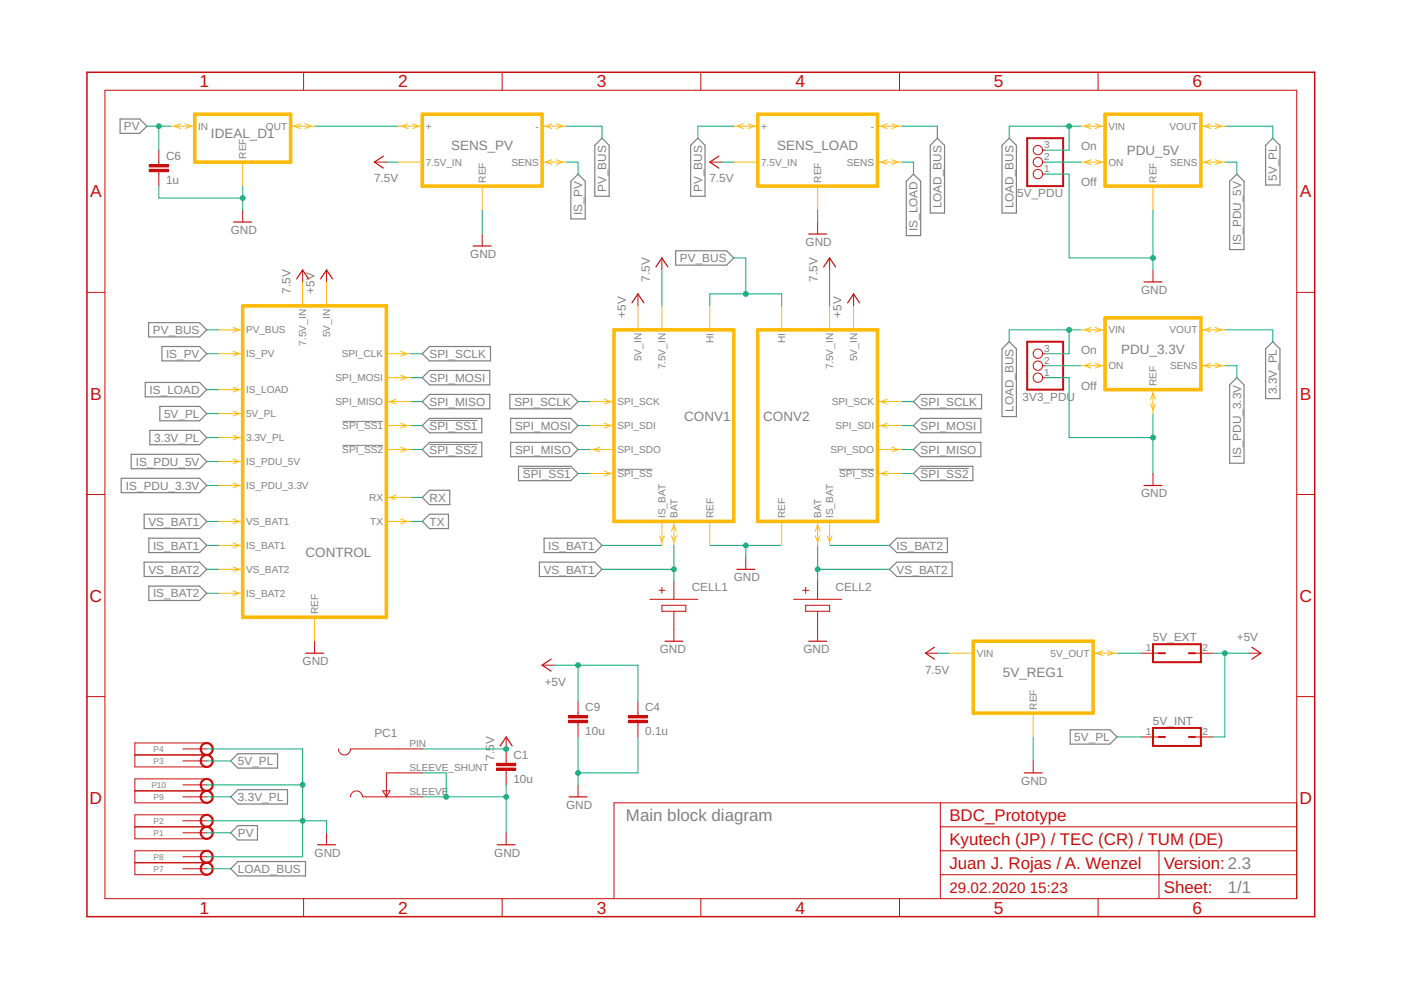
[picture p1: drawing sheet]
<svg xmlns="http://www.w3.org/2000/svg" width="297mm" height="210mm" viewBox="0 0 297 210" stroke-linecap="round" stroke-linejoin="round" font-family="sans-serif">
<path d="M72.6 89.3h8.6M72.6 94.4h8.6M91.1 89.2h10.1M91.1 94.2h10.1M110.8 99.3h10.2M130.9 99.5h7.4M177.9 99.5h7.4M195.2 99.3h10.2" fill="none" stroke="#808080" stroke-width=".21"/>
<g fill="none" stroke="#808080" stroke-width=".25">
<path d="M25.5 25.2h4.1l1.5 1.6-1.5 1.5h-4.1zM122.6 36.9l1.5 1.5v8h-3.1v-8zM127.6 29.3l1.6 1.5v10.8h-3.1v-10.8zM148 29.3l1.5 1.5v10.8h-3.1v-10.8zM192.2 38.4l1.5-1.5 1.5 1.5v11.6h-3zM198.7 29.3l1.6 1.5v14.4h-3.1v-14.4zM214 29.3l1.5 1.5v14.4h-3.1v-14.4zM262.2 36.9l1.6 1.5v14.5h-3.1v-14.5zM269.9 29.3l1.5 1.5v8.4h-3.1v-8.4zM143.3 53.2h10.8l1.5 1.5-1.5 1.5h-10.8zM31.5 68.4h10.8l1.5 1.5-1.5 1.5h-10.8zM34.3 73.5h8l1.5 1.5-1.5 1.5h-8z"/>
<path d="M89.5 75l1.6-1.5h12.9v3h-12.9zM214 72.5l1.5 1.5v14.3h-3.1v-14.3zM269.9 72.5l1.5 1.5v10.5h-3.1v-10.5zM27.8 96.3h14.5l1.5 1.6-1.5 1.5h-14.5zM30.8 81.1h11.5l1.5 1.5-1.5 1.5h-11.5zM31.8 91.2h10.5l1.5 1.6-1.5 1.5h-10.5zM33.9 86.2h8.4l1.5 1.5-1.5 1.5h-8.4zM89.5 80.1l1.6-1.6h12.7v3.1h-12.7zM89.5 85.2l1.6-1.6h12.7v3.1h-12.7zM89.5 90.2l1.6-1.5h11.1v3.1h-11.1zM91.1 93.8h11.1v3h-11.1l-1.6-1.5zM108.1 83.6h12.9l1.6 1.6-1.6 1.5h-12.9z"/>
<path d="M108.3 88.7h12.7l1.6 1.5-1.6 1.6h-12.7zM108.3 93.8h12.7l1.6 1.5-1.6 1.5h-12.7zM109.9 98.9h11.1l1.6 1.5-1.6 1.5h-11.1zM193.7 85.2l1.5-1.6h12.9v3.1h-12.9zM193.7 90.2l1.5-1.5h12.8v3.1h-12.8zM193.7 95.3l1.5-1.5h12.8v3h-12.8zM262.2 80.1l1.6 1.5v16.6h-3.1v-16.6zM25.7 101.4h16.6l1.5 1.5-1.5 1.6h-16.6zM30.6 119.2h11.7l1.5 1.5-1.5 1.5h-11.7zM30.6 109h11.7l1.5 1.6-1.5 1.5h-11.7zM31.6 114.1h10.7l1.5 1.5-1.5 1.6h-10.7zM89.5 110.6l1.6-1.6h4v3.1h-4z"/>
<path d="M89.5 105.5l1.6-1.6h4.3v3.1h-4.3zM114.4 119.2h11.7l1.5 1.5-1.5 1.5h-11.7zM115.4 114.1h10.7l1.5 1.5-1.5 1.6h-10.7zM188.6 115.6l1.5-1.5h10.8v3.1h-10.8zM193.7 100.4l1.5-1.5h11.1v3h-11.1zM31.6 124.3h10.7l1.5 1.5-1.5 1.5h-10.7zM188.6 120.7l1.5-1.5h11.8v3h-11.8zM226.9 154.7h8.4l1.5 1.6-1.5 1.5h-8.4zM48.9 176.6l1.5-1.6h4.2v3.1h-4.2zM48.9 161.3l1.5-1.5h8.4v3.1h-8.4zM48.9 169l1.5-1.6h10.6v3.1h-10.6zM48.9 184.2l1.5-1.5h14.4v3h-14.4z"/>
</g>
<path d="M100.3 52.2h3.8M171.5 49.6h3.8M156.2 120.7h3.8M67.3 179.1h3.8M105.4 179.1h3.8" fill="none" stroke="#c90d0c" stroke-width=".25"/>
<g fill="none" stroke="#c90d0c" stroke-width=".21">
<path d="M22.2 19.1h252.7v171.4h-252.7zM64.4 15.3v3.8M106.5 15.3v3.8M148.6 15.3v3.8M190.7 15.3v3.8M232.8 15.3v3.8M33.7 34.4v.5M33.7 36.4v.5M102.2 49.6v2.6M173.4 47.1v2.5M18.4 62h3.8M274.9 62h3.8"/>
<path d="M18.4 104.8h3.8M158.1 118.2v2.5M274.9 104.8h3.8M18.4 147.7h3.8M71.8 158.8a1.27 1.27 0 0 0 1.2 1.3 1.27 1.27 0 0 0 1.3-1.3h15.2M274.9 147.7h3.8M69.2 176.6v2.5M74.3 169a1.27 1.27 0 0 1 1.3-1.3 1.27 1.27 0 0 1 1.3 1.3h12.6M81.2 167.7h1.5l-.8 1.3zM89.5 163.9h-7.6v5.1M107.3 176.6v2.5M199.4 170.2v20.3"/>
<path d="M199.4 175.3h75.5M274.9 170.2h-144.7v20.3M64.4 190.5v3.9M106.5 190.5v3.9M148.6 190.5v3.9M190.7 190.5v3.9M199.4 185.5h75.5M199.4 180.4h75.5M232.8 190.5v3.9M245.7 180.4v10.1"/>
</g>
<path d="M18.4 15.3h260.3v179.1h-260.3z" fill="none" stroke="#c90d0c" stroke-width=".32"/>
<path d="M31.6 34.9h4.1v.5h-4.1z" fill="#c90d0c"/>
<path d="M31.6 34.9h4.1v.5h-4.1z" fill="none" stroke="#c90d0c" stroke-width=".21"/>
<path d="M31.6 35.9h4.1v.5h-4.1z" fill="#c90d0c"/>
<path d="M31.6 35.9h4.1v.5h-4.1zM33.7 31.8v2.6M33.7 36.9v2.6M79.4 34.4h2.5M150.5 34.4h2.5M196.2 138.5h2.5M264.8 138.5h2.5M107.3 156.3v2.5M38.8 176.6h5M43.8 175.3h-15.2v2.5h15.2M219.1 161.3v2.6" fill="none" stroke="#c90d0c" stroke-width=".21"/>
<path d="M81.3 33.1l-1.9 1.3 1.9 1.2M152.4 33.1l-1.9 1.3 1.9 1.2M198.1 137.2l-1.9 1.3 1.9 1.3M265.4 137.2l1.9 1.3-1.9 1.3M106 158.2l1.3-1.9 1.3 1.9M217.1 163.9h3.9" fill="none" stroke="#c90d0c" stroke-width=".25"/>
<path d="M42.8 175.6a1.4 1.4 0 0 1 2.2 .3 1.4 1.4 0 0 1-.8 2 1.4 1.4 0 0 1-1.8-1.3h.3a1.14 1.14 0 0 1 1.7-1 1.14 1.14 0 0 1 .1 2 1.14 1.14 0 0 1-1.8-.7v-.3h-.3z" fill-rule="evenodd" fill="#c90d0c"/>
<path d="M38.8 174h5M42.8 175.6a1.4 1.4 0 0 1 2.2 .3 1.4 1.4 0 0 1-.8 2 1.4 1.4 0 0 1-1.8-1.3h.3a1.14 1.14 0 0 1 1.7-1 1.14 1.14 0 0 1 .1 2 1.14 1.14 0 0 1-1.8-.7v-.3h-.3zM43.8 172.8h-15.2v2.5h15.2" fill="none" stroke="#c90d0c" stroke-width=".21"/>
<path d="M42.8 173.1a1.4 1.4 0 0 1 2.2 .2 1.4 1.4 0 0 1-.8 2.1 1.4 1.4 0 0 1-1.8-1.4h.3a1.14 1.14 0 0 1 1.7-.9 1.14 1.14 0 0 1 .1 1.9 1.14 1.14 0 0 1-1.8-.7v-.3h-.3z" fill-rule="evenodd" fill="#c90d0c"/>
<path d="M38.8 161.3h5M42.8 173.1a1.4 1.4 0 0 1 2.2 .2 1.4 1.4 0 0 1-.8 2.1 1.4 1.4 0 0 1-1.8-1.4h.3a1.14 1.14 0 0 1 1.7-.9 1.14 1.14 0 0 1 .1 1.9 1.14 1.14 0 0 1-1.8-.7v-.3h-.3zM43.8 160.1h-15.2v2.5h15.2" fill="none" stroke="#c90d0c" stroke-width=".21"/>
<path d="M42.8 160.4a1.4 1.4 0 0 1 2.2 .2 1.4 1.4 0 0 1-.8 2.1 1.4 1.4 0 0 1-1.8-1.4h.3a1.14 1.14 0 0 1 1.7-.9 1.14 1.14 0 0 1 .1 1.9 1.14 1.14 0 0 1-1.8-.7v-.3h-.3z" fill-rule="evenodd" fill="#c90d0c"/>
<path d="M38.8 158.8h5M43.8 157.5h-15.2v2.6h15.2M42.8 160.4a1.4 1.4 0 0 1 2.2 .2 1.4 1.4 0 0 1-.8 2.1 1.4 1.4 0 0 1-1.8-1.4h.3a1.14 1.14 0 0 1 1.7-.9 1.14 1.14 0 0 1 .1 1.9 1.14 1.14 0 0 1-1.8-.7v-.3h-.3z" fill="none" stroke="#c90d0c" stroke-width=".21"/>
<path d="M42.8 157.8a1.4 1.4 0 0 1 2.2 .3 1.4 1.4 0 0 1-.8 2 1.4 1.4 0 0 1-1.8-1.3h.3a1.14 1.14 0 0 1 1.7-.9 1.14 1.14 0 0 1 .1 1.9 1.14 1.14 0 0 1-1.8-.7v-.3h-.3z" fill-rule="evenodd" fill="#c90d0c"/>
<path d="M244.5 57.2v2.6M42.8 157.8a1.4 1.4 0 0 1 2.2 .3 1.4 1.4 0 0 1-.8 2 1.4 1.4 0 0 1-1.8-1.3h.3a1.14 1.14 0 0 1 1.7-.9 1.14 1.14 0 0 1 .1 1.9 1.14 1.14 0 0 1-1.8-.7v-.3h-.3zM38.8 184.2h5M43.8 182.9h-15.2v2.6h15.2" fill="none" stroke="#c90d0c" stroke-width=".21"/>
<path d="M242.5 59.8h3.9" fill="none" stroke="#c90d0c" stroke-width=".25"/>
<path d="M42.8 183.2a1.39 1.39 0 0 1 2.2 .3 1.39 1.39 0 0 1-.8 2 1.39 1.39 0 0 1-1.8-1.3h.3a1.14 1.14 0 0 1 1.7-.9 1.14 1.14 0 0 1 .1 1.9 1.14 1.14 0 0 1-1.8-.7v-.3h-.3z" fill-rule="evenodd" fill="#c90d0c"/>
<path d="M38.8 181.7h5M42.8 183.2a1.39 1.39 0 0 1 2.2 .3 1.39 1.39 0 0 1-.8 2 1.39 1.39 0 0 1-1.8-1.3h.3a1.14 1.14 0 0 1 1.7-.9 1.14 1.14 0 0 1 .1 1.9 1.14 1.14 0 0 1-1.8-.7v-.3h-.3zM43.8 180.4h-15.2v2.5h15.2" fill="none" stroke="#c90d0c" stroke-width=".21"/>
<path d="M42.8 180.7a1.39 1.39 0 0 1 2.2 .2 1.39 1.39 0 0 1-.8 2.1 1.39 1.39 0 0 1-1.8-1.3h.3a1.14 1.14 0 0 1 1.7-1 1.14 1.14 0 0 1 .1 1.9 1.14 1.14 0 0 1-1.8-.7v-.2h-.3z" fill-rule="evenodd" fill="#c90d0c"/>
<path d="M51.5 44.5v2.6M38.8 169h5M43.8 167.7h-15.2v2.5h15.2M42.8 180.7a1.39 1.39 0 0 1 2.2 .2 1.39 1.39 0 0 1-.8 2.1 1.39 1.39 0 0 1-1.8-1.3h.3a1.14 1.14 0 0 1 1.7-1 1.14 1.14 0 0 1 .1 1.9 1.14 1.14 0 0 1-1.8-.7v-.2h-.3z" fill="none" stroke="#c90d0c" stroke-width=".21"/>
<path d="M49.6 47.1h3.8" fill="none" stroke="#c90d0c" stroke-width=".25"/>
<path d="M42.8 168a1.4 1.4 0 0 1 2.2 .2 1.4 1.4 0 0 1-.8 2.1 1.4 1.4 0 0 1-1.8-1.3h.3a1.14 1.14 0 0 1 1.7-1 1.14 1.14 0 0 1 .1 1.9 1.14 1.14 0 0 1-1.8-.7v-.2h-.3z" fill-rule="evenodd" fill="#c90d0c"/>
<path d="M38.8 166.4h5M42.8 168a1.4 1.4 0 0 1 2.2 .2 1.4 1.4 0 0 1-.8 2.1 1.4 1.4 0 0 1-1.8-1.3h.3a1.14 1.14 0 0 1 1.7-1 1.14 1.14 0 0 1 .1 1.9 1.14 1.14 0 0 1-1.8-.7v-.2h-.3zM43.8 165.1h-15.2v2.6h15.2" fill="none" stroke="#c90d0c" stroke-width=".21"/>
<path d="M42.8 165.5a1.4 1.4 0 0 1 2.2 .2 1.4 1.4 0 0 1-.8 2.1 1.4 1.4 0 0 1-1.8-1.4h.3a1.14 1.14 0 0 1 1.7-.9 1.14 1.14 0 0 1 .1 1.9 1.14 1.14 0 0 1-1.8-.7v-.3h-.3z" fill-rule="evenodd" fill="#c90d0c"/>
<g fill="none" stroke="#c90d0c" stroke-width=".21">
<path d="M140.3 54.7v2.5M135.3 62.3v2.6M244.5 100.4v2.5M137.8 127.1h10.2M139.7 125.2h1.3M140.3 124.5v1.3M140.3 128.3h5.1v1.3h-5.1zM142.9 123.3v3.8M142.9 129.6v6.4M168.3 127.1h10.1M170.2 125.2h1.3M170.8 128.3h5.1v1.3h-5.1z"/>
<path d="M170.8 124.5v1.3M173.4 123.3v3.8M173.4 129.6v6.4M241.9 138.5h3.8M253.3 138.5h3.9M135.3 151.2v.5M135.3 153.2v.5M241.9 156.3h3.8M253.3 156.3h3.9M42.8 165.5a1.4 1.4 0 0 1 2.2 .2 1.4 1.4 0 0 1-.8 2.1 1.4 1.4 0 0 1-1.8-1.4h.3a1.14 1.14 0 0 1 1.7-.9 1.14 1.14 0 0 1 .1 1.9 1.14 1.14 0 0 1-1.8-.7v-.3h-.3z"/>
</g>
<path d="M139.1 56.6l1.2-1.9 1.3 1.9M134 64.2l1.3-1.9 1.2 1.9M242.5 102.9h3.9M141 136h3.8M171.5 136h3.8" fill="none" stroke="#c90d0c" stroke-width=".25"/>
<path d="M244.5 136.6h10.1v3.8h-10.1zM245.7 138.5h1.3M252.1 138.5h1.2M244.5 154.3h10.1v3.9h-10.1zM245.7 156.3h1.3M252.1 156.3h1.2" fill="none" stroke="#c90d0c" stroke-width=".42"/>
<path d="M133.2 151.7h4.1v.5h-4.1z" fill="#c90d0c"/>
<path d="M133.2 151.7h4.1v.5h-4.1z" fill="none" stroke="#c90d0c" stroke-width=".21"/>
<path d="M133.2 152.7h4.1v.5h-4.1z" fill="#c90d0c"/>
<path d="M122.6 151.2v.5M122.6 153.2v.5M133.2 152.7h4.1v.5h-4.1zM135.3 148.7v2.5M135.3 153.7v2.6" fill="none" stroke="#c90d0c" stroke-width=".21"/>
<path d="M120.5 151.7h4.1v.5h-4.1z" fill="#c90d0c"/>
<path d="M120.5 151.7h4.1v.5h-4.1z" fill="none" stroke="#c90d0c" stroke-width=".21"/>
<path d="M120.5 152.7h4.1v.5h-4.1z" fill="#c90d0c"/>
<path d="M64.2 57.2v2.6M69.2 57.2v2.6M175.9 54.7v2.5M181 62.3v2.6M66.7 136v2.5M114.9 141h2.6M120.5 152.7h4.1v.5h-4.1zM122.6 148.7v2.5M122.6 153.7v2.6M107.3 161.3v.5M107.3 163.4v.5M122.6 166.4v2.6" fill="none" stroke="#c90d0c" stroke-width=".21"/>
<path d="M62.9 59.1l1.3-1.9 1.2 1.9M68 59.1l1.2-1.9 1.3 1.9M174.6 56.6l1.3-1.9 1.3 1.9M179.7 64.2l1.3-1.9 1.2 1.9M64.8 138.5h3.8M116.8 139.8l-1.9 1.2 1.9 1.3M120.7 169h3.8" fill="none" stroke="#c90d0c" stroke-width=".25"/>
<path d="M105.3 161.8h4v.5h-4z" fill="#c90d0c"/>
<path d="M105.3 161.8h4v.5h-4z" fill="none" stroke="#c90d0c" stroke-width=".21"/>
<path d="M105.3 162.9h4v.5h-4z" fill="#c90d0c"/>
<g fill="none" stroke="#c90d0c" stroke-width=".21">
<path d="M221 36.9h.6M221 34.4h.6M221 31.8h.6M221 77.5h.6M221 75h.6M221 80.1h.6M107.3 158.8v2.5M105.3 162.9h4v.5h-4zM107.3 163.9v2.5"/>
<circle cx="220" cy="31.8" r=".99"/>
<circle cx="220" cy="34.4" r=".99"/>
<circle cx="220" cy="36.9" r=".99"/>
<circle cx="220" cy="77.5" r=".99"/>
<circle cx="220" cy="75" r=".99"/>
<circle cx="220" cy="80.1" r=".99"/>
</g>
<path d="M217.8 29.3h7.6v10.2h-7.6zM217.8 72.5h7.6v10.1h-7.6z" fill="none" stroke="#c90d0c" stroke-width=".42"/>
<path d="M89.5 169h17.8v7.6M89.5 163.9h5.1v5.1" fill="none" stroke="#0dab76" stroke-width=".21"/>
<circle cx="94.6" cy="169" r=".51" fill="#0dab76"/>
<g fill="none" stroke="#0dab76" stroke-width=".21">
<path d="M107.3 166.4v2.6"/>
<circle cx="94.6" cy="169" r=".51"/>
</g>
<circle cx="107.3" cy="169" r=".51" fill="#0dab76"/>
<g fill="none" stroke="#0dab76" stroke-width=".21">
<path d="M102.2 44.5v5.1M173.4 44.5v2.6M43.8 158.8h20.4v15.2M43.8 174h25.4v2.6"/>
<circle cx="107.3" cy="169" r=".51"/>
</g>
<circle cx="64.2" cy="174" r=".51" fill="#0dab76"/>
<g fill="none" stroke="#0dab76" stroke-width=".21">
<path d="M43.8 166.4h20.4M64.2 174v7.7h-20.4"/>
<circle cx="64.2" cy="174" r=".51"/>
</g>
<circle cx="64.2" cy="166.4" r=".51" fill="#0dab76"/>
<g fill="none" stroke="#0dab76" stroke-width=".21">
<path d="M244.5 44.5v12.7"/>
<circle cx="64.2" cy="166.4" r=".51"/>
</g>
<circle cx="244.5" cy="54.7" r=".51" fill="#0dab76"/>
<g fill="none" stroke="#0dab76" stroke-width=".21">
<path d="M51.5 39.5v5M221.6 36.9h5.1v17.8h17.8M33.7 42h17.8"/>
<circle cx="244.5" cy="54.7" r=".51"/>
</g>
<circle cx="51.5" cy="42" r=".51" fill="#0dab76"/>
<g fill="none" stroke="#0dab76" stroke-width=".21">
<path d="M33.7 39.5v2.5M226.7 92.8h17.8M244.5 87.7v12.7"/>
<circle cx="51.5" cy="42" r=".51"/>
</g>
<circle cx="244.5" cy="92.8" r=".51" fill="#0dab76"/>
<g fill="none" stroke="#0dab76" stroke-width=".21">
<path d="M221.6 80.1h5.1v12.7M122.6 156.3v10.1M135.3 156.3v7.6h-12.7M219.1 156.3v5"/>
<circle cx="244.5" cy="92.8" r=".51"/>
</g>
<circle cx="122.6" cy="163.9" r=".51" fill="#0dab76"/>
<g fill="none" stroke="#0dab76" stroke-width=".21">
<path d="M150.5 115.6h15.2M158.1 115.6v2.6"/>
<circle cx="122.6" cy="163.9" r=".51"/>
</g>
<circle cx="158.1" cy="115.6" r=".51" fill="#0dab76"/>
<g fill="none" stroke="#0dab76" stroke-width=".21">
<path d="M257.2 138.5h7.6M259.7 138.5v17.8h-2.5"/>
<circle cx="158.1" cy="115.6" r=".51"/>
</g>
<circle cx="259.7" cy="138.5" r=".51" fill="#0dab76"/>
<g fill="none" stroke="#0dab76" stroke-width=".21">
<path d="M117.5 141h17.8v7.7M122.6 141v7.7"/>
<circle cx="259.7" cy="138.5" r=".51"/>
</g>
<circle cx="122.6" cy="141" r=".51" fill="#0dab76"/>
<g fill="none" stroke="#0dab76" stroke-width=".21">
<path d="M31.1 26.8h5.1M33.7 26.8v5M43.8 176.6h5.1"/>
<circle cx="122.6" cy="141" r=".51"/>
</g>
<circle cx="33.7" cy="26.8" r=".51" fill="#0dab76"/>
<g fill="none" stroke="#0dab76" stroke-width=".21">
<path d="M120 34.4h2.6v2.5M120 26.8h7.6v2.5M191.1 34.4h2.6v2.5M158.1 54.7v7.6M43.8 75h2.6M150.5 64.9v-2.6h15.2v2.6M43.8 82.6h2.6"/>
<circle cx="33.7" cy="26.8" r=".51"/>
</g>
<circle cx="158.1" cy="62.3" r=".51" fill="#0dab76"/>
<g fill="none" stroke="#0dab76" stroke-width=".21">
<path d="M81.9 34.4h2.6M153 34.4h2.6M155.6 26.8h-7.6v2.5M155.6 54.7h2.5M43.8 69.9h2.6M89.5 158.8h17.8"/>
<circle cx="158.1" cy="62.3" r=".51"/>
</g>
<circle cx="107.3" cy="158.8" r=".51" fill="#0dab76"/>
<g fill="none" stroke="#0dab76" stroke-width=".21">
<path d="M191.1 26.8h7.6v2.5M221.6 34.4h7.6M226.7 26.8v5h-5.1M229.2 26.8h-15.2v2.5M140.3 57.2v7.7M175.9 57.2v7.7M198.7 138.5h2.6"/>
<circle cx="107.3" cy="158.8" r=".51"/>
</g>
<circle cx="226.7" cy="26.8" r=".51" fill="#0dab76"/>
<g fill="none" stroke="#0dab76" stroke-width=".21">
<path d="M226.7 69.9v5.1h-5.1M229.2 69.9h-15.2v2.6M43.8 184.2h5.1"/>
<circle cx="226.7" cy="26.8" r=".51"/>
</g>
<circle cx="226.7" cy="69.9" r=".51" fill="#0dab76"/>
<g fill="none" stroke="#0dab76" stroke-width=".21">
<path d="M66.7 26.8h17.8M259.7 26.8h10.2v2.5M259.7 34.4h2.5v2.5M221.6 77.5h7.6M259.7 69.9h10.2v2.6M259.7 77.5h2.5v2.6M43.8 87.7h2.6M43.8 92.8h2.6M43.8 97.9h2.6M43.8 102.9h2.6M142.9 115.6v7.7M127.6 120.7h15.3"/>
<path d="M236.8 138.5h5.1M236.8 156.3h5.1M43.8 161.3h5.1M43.8 169h5.1"/>
<circle cx="226.7" cy="69.9" r=".51"/>
</g>
<circle cx="142.9" cy="120.7" r=".51" fill="#0dab76"/>
<g fill="none" stroke="#0dab76" stroke-width=".21">
<path d="M43.8 110.6h2.6M173.4 115.6v7.7M173.4 120.7h15.2"/>
<circle cx="142.9" cy="120.7" r=".51"/>
</g>
<circle cx="173.4" cy="120.7" r=".51" fill="#0dab76"/>
<g fill="none" stroke="#0dab76" stroke-width=".21">
<path d="M87 75h2.5M87 85.2h2.5M87 80.1h2.5M87 90.2h2.5M87 95.3h2.5M122.6 85.2h2.5M122.6 90.2h2.5M122.6 95.3h2.5M191.1 85.2h2.6M191.1 90.2h2.6M191.1 95.3h2.6M43.8 115.6h2.6"/>
<path d="M87 105.5h2.5M87 110.6h2.5M122.6 100.4h2.5M127.6 115.6h12.7M175.9 115.6h12.7M191.1 100.4h2.6M43.8 120.7h2.6M43.8 125.8h2.6"/>
<circle cx="173.4" cy="120.7" r=".51"/>
</g>
<path d="M41.3 24.2h20.3v10.2h-20.3zM89.5 24.2h25.4v15.3h-25.4zM160.7 24.2h25.4v15.3h-25.4zM234.3 24.2h20.3v15.3h-20.3zM51.5 64.9h30.4v66h-30.4zM130.2 69.9h25.4v40.7h-25.4zM160.7 69.9h25.4v40.7h-25.4zM234.3 67.4h20.3v15.2h-20.3zM206.4 136h25.4v15.2h-25.4z" fill="none" stroke="#ffba08" stroke-width=".76"/>
<g fill="none" stroke="#ffba08" stroke-width=".21">
<path d="M36.2 26.8h5.1M38.2 26.2l-1.2 .6 1.2 .5M39.3 26.2l1.2 .6-1.2 .5M51.5 34.4v5.1M61.6 26.8h5.1M63.6 26.2l-1.2 .6 1.2 .5M64.7 26.2l1.2 .6-1.2 .5M84.5 26.8h5M84.5 34.4h5M86.5 26.2l-1.3 .6 1.3 .5M87.5 26.2l1.3 .6-1.3 .5M102.2 39.5v5"/>
<path d="M114.9 26.8h5.1M114.9 34.4h5.1M117 26.2l-1.3 .6 1.3 .5M117 33.9l-1.3 .5 1.3 .5M118 26.2l1.3 .6-1.3 .5M118 33.9l1.3 .5-1.3 .5M155.6 26.8h5.1M155.6 34.4h5.1M157.6 26.2l-1.3 .6 1.3 .5M158.6 26.2l1.3 .6-1.3 .5M173.4 39.5v5M186.1 26.8h5"/>
<path d="M186.1 34.4h5M188.1 26.2l-1.3 .6 1.3 .5M188.1 33.9l-1.3 .5 1.3 .5M189.1 26.2l1.3 .6-1.3 .5M189.1 33.9l1.3 .5-1.3 .5M229.2 26.8h5.1M229.2 34.4h5.1M231.2 26.2l-1.2 .6 1.2 .5M231.2 33.9l-1.2 .5 1.2 .5M232.3 26.2l1.2 .6-1.2 .5M232.3 33.9l1.2 .5-1.2 .5M244.5 39.5v5"/>
<path d="M254.6 26.8h5.1M254.6 34.4h5.1M256.6 26.2l-1.2 .6 1.2 .5M256.6 33.9l-1.2 .5 1.2 .5M257.7 26.2l1.2 .6-1.2 .5M257.7 33.9l1.2 .5-1.2 .5M64.2 59.8v5.1M69.2 59.8v5.1M46.4 69.9h5.1M46.4 75h5.1M49.4 69.4l1.3 .5-1.3 .5M49.4 74.5l1.3 .5-1.3 .5"/>
<path d="M81.9 75h5.1M85 79.6l1.2 .5-1.2 .5M85 74.5l1.2 .5-1.2 .5M135.3 64.9v5M140.3 64.9v5M150.5 64.9v5M165.7 64.9v5M175.9 64.9v5M181 64.9v5M229.2 69.9h5.1M229.2 77.5h5.1M231.2 69.4l-1.2 .5 1.2 .5"/>
<path d="M231.2 77l-1.2 .5 1.2 .5M232.3 69.4l1.2 .5-1.2 .5M232.3 77l1.2 .5-1.2 .5M254.6 69.9h5.1M254.6 77.5h5.1M256.6 69.4l-1.2 .5 1.2 .5M256.6 77l-1.2 .5 1.2 .5M257.7 69.4l1.2 .5-1.2 .5M257.7 77l1.2 .5-1.2 .5M46.4 82.6h5.1M46.4 87.7h5.1M46.4 92.8h5.1"/>
<path d="M46.4 97.9h5.1M49.4 82.1l1.3 .5-1.3 .5M49.4 87.2l1.3 .5-1.3 .5M49.4 92.3l1.3 .5-1.3 .5M49.4 97.3l1.3 .6-1.3 .5M81.9 95.3h5.1M81.9 90.2h5.1M81.9 85.2h5.1M81.9 80.1h5.1M83.9 84.6l-1.2 .6 1.2 .5M85 89.7l1.2 .5-1.2 .5M85 94.8l1.2 .5-1.2 .5"/>
<path d="M125.1 95.3h5.1M125.1 90.2h5.1M125.1 85.2h5.1M127.1 94.8l-1.2 .5 1.2 .5M128.1 99.9l1.3 .5-1.3 .5M128.1 89.7l1.3 .5-1.3 .5M128.1 84.6l1.3 .6-1.3 .5M186.1 95.3h5M186.1 90.2h5M186.1 85.2h5M188.1 99.9l-1.3 .5 1.3 .5M188.1 89.7l-1.3 .5 1.3 .5"/>
<path d="M188.1 84.6l-1.3 .6 1.3 .5M189.1 94.8l1.3 .5-1.3 .5M243.9 84.6l.6-1.2 .5 1.2M243.9 85.7l.6 1.2 .5-1.2M244.5 82.6v5.1M46.4 102.9h5.1M46.4 110.6h5.1M46.4 115.6h5.1M49.4 102.4l1.3 .5-1.3 .5M49.4 110l1.3 .6-1.3 .5M49.4 115.1l1.3 .5-1.3 .5M81.9 110.6h5.1"/>
<path d="M81.9 105.5h5.1M83.9 105l-1.2 .5 1.2 .5M85 110l1.2 .6-1.2 .5M125.1 100.4h5.1M139.8 113.6l.5 1.3 .5-1.3M140.3 110.6v5M142.4 112.6l.5-1.3 .5 1.3M142.4 113.6l.5 1.3 .5-1.3M142.9 110.6v5M150.5 110.6v5M165.7 110.6v5M172.8 112.6l.6-1.3 .5 1.3"/>
<path d="M172.8 113.6l.6 1.3 .5-1.3M173.4 110.6v5M175.4 113.6l.5 1.3 .5-1.3M175.9 110.6v5M186.1 100.4h5M46.4 120.7h5.1M46.4 125.8h5.1M49.4 120.2l1.3 .5-1.3 .5M49.4 125.3l1.3 .5-1.3 .5M66.7 130.9v5.1M201.3 138.5h5.1M231.8 138.5h5"/>
<path d="M233.8 138l-1.3 .5 1.3 .5M234.8 138l1.3 .5-1.3 .5M219.1 151.2v5.1"/>
</g>
<g font-size="3.7" fill="#c90d0c">
<text x="42.3" y="18.5">1</text>
<text x="84.4" y="18.5">2</text>
<text x="126.5" y="18.5">3</text>
<text x="168.6" y="18.5">4</text>
<text x="210.7" y="18.5">5</text>
<text x="252.9" y="18.5">6</text>
<text x="19.1" y="41.9">A</text>
<text x="275.6" y="41.9">A</text>
<text x="19.1" y="84.7">B</text>
<text x="275.6" y="84.7">B</text>
<text x="19" y="127.6">C</text>
<text x="275.5" y="127.6">C</text>
<text x="19" y="170.4">D</text>
<text x="275.5" y="170.4">D</text>
<text x="42.3" y="193.7">1</text>
<text x="84.4" y="193.7">2</text>
<text x="126.5" y="193.7">3</text>
<text x="168.6" y="193.7">4</text>
<text x="210.7" y="193.7">5</text>
<text x="252.9" y="193.7">6</text>
</g>
<g font-size="3.6" fill="#808080">
<text x="132.7" y="174">Main block diagram</text>
<text x="260.3" y="189.3">1/1</text>
</g>
<g font-size="3.6" fill="#c90d0c">
<text x="201.3" y="179.1">Kyutech (JP) / TEC (CR) / TUM (DE)</text>
<text x="201.3" y="174">BDC_Prototype</text>
<text x="201.3" y="184.2">Juan J. Rojas / A. Wenzel</text>
<text x="246.7" y="184.3">Version: 2.3</text>
<text x="246.7" y="189.4">Sheet:</text>
</g>
<text font-size="3.2" fill="#c90d0c" x="201.3" y="189.3">29.02.2020 15:23</text>
<g font-size="2.9" fill="#808080">
<text x="44.7" y="29.3">IDEAL_D1</text>
<text x="95.7" y="31.8">SENS_PV</text>
<text x="164.8" y="31.8">SENS_LOAD</text>
<text x="238.9" y="32.8">PDU_5V</text>
<text x="237.7" y="75">PDU_3.3V</text>
<text x="145.1" y="89.2">CONV1</text>
<text x="161.8" y="89.2">CONV2</text>
<text x="64.8" y="118.2">CONTROL</text>
<text x="212.6" y="143.6">5V_REG1</text>
</g>
<g font-size="2.5" fill="#808080">
<text x="26.3" y="27.6">PV</text>
<text x="35.2" y="34">C6</text>
<text x="229.2" y="31.8">On</text>
<text x="35.2" y="39.1">1u</text>
<text x="79.3" y="38.7">7.5V</text>
<text x="128.5" y="40.7" transform="rotate(-90 128.5 40.7)">PV_BUS</text>
<text x="148.8" y="40.7" transform="rotate(-90 148.8 40.7)">PV_BUS</text>
<text x="150.4" y="38.7">7.5V</text>
<text x="215.7" y="41.9">5V_PDU</text>
<text x="229.2" y="39.5">Off</text>
<text x="270.7" y="38.4" transform="rotate(-90 270.7 38.4)">5V_PL</text>
<text x="123.4" y="45.5" transform="rotate(-90 123.4 45.5)">IS_PV</text>
<text x="199.6" y="44.2" transform="rotate(-90 199.6 44.2)">LOAD_BUS</text>
<text x="214.9" y="44.2" transform="rotate(-90 214.9 44.2)">LOAD_BUS</text>
<text x="48.9" y="49.6">GND</text>
<text x="170.8" y="52.1">GND</text>
<text x="194.6" y="49" transform="rotate(-90 194.6 49)">IS_LOAD</text>
<text x="263.1" y="51.9" transform="rotate(-90 263.1 51.9)">IS_PDU_5V</text>
<text x="99.7" y="54.7">GND</text>
<text x="137.8" y="59.8" transform="rotate(-90 137.8 59.8)">7.5V</text>
<text x="144.2" y="55.6">PV_BUS</text>
<text x="173.3" y="59.8" transform="rotate(-90 173.3 59.8)">7.5V</text>
<text x="61.6" y="62.3" transform="rotate(-90 61.6 62.3)">7.5V</text>
<text x="66.7" y="62.3" transform="rotate(-90 66.7 62.3)">+5V</text>
<text x="241.9" y="62.3">GND</text>
<text x="32.4" y="70.8">PV_BUS</text>
<text x="132.7" y="67.4" transform="rotate(-90 132.7 67.4)">+5V</text>
<text x="178.4" y="67.4" transform="rotate(-90 178.4 67.4)">+5V</text>
<text x="35.2" y="75.9">IS_PV</text>
<text x="91.1" y="75.9">SPI_SCLK</text>
<text x="229.2" y="75">On</text>
<text x="31.7" y="83.5">IS_LOAD</text>
<text x="91.1" y="81">SPI_MOSI</text>
<text x="229.2" y="82.6">Off</text>
<text x="270.7" y="83.6" transform="rotate(-90 270.7 83.6)">3.3V_PL</text>
<text x="34.8" y="88.6">5V_PL</text>
<text x="91.1" y="86">SPI_MISO</text>
<text x="109.1" y="86">SPI_SCLK</text>
<text x="195.2" y="86">SPI_SCLK</text>
<text x="214.9" y="87.3" transform="rotate(-90 214.9 87.3)">LOAD_BUS</text>
<text x="216.8" y="85">3V3_PDU</text>
<text x="32.7" y="93.7">3.3V_PL</text>
<text x="91.1" y="91.1">SPI_SS1</text>
<text x="109.2" y="91.1">SPI_MOSI</text>
<text x="195.2" y="91.1">SPI_MOSI</text>
<text x="28.8" y="98.7">IS_PDU_5V</text>
<text x="91.1" y="96.2">SPI_SS2</text>
<text x="109.2" y="96.2">SPI_MISO</text>
<text x="110.9" y="101.3">SPI_SS1</text>
<text x="195.2" y="96.2">SPI_MISO</text>
<text x="195.2" y="101.3">SPI_SS2</text>
<text x="263.1" y="97.2" transform="rotate(-90 263.1 97.2)">IS_PDU_3.3V</text>
<text x="26.7" y="103.8">IS_PDU_3.3V</text>
<text x="91.1" y="106.4">RX</text>
<text x="241.9" y="105.5">GND</text>
<text x="31.5" y="111.4">VS_BAT1</text>
<text x="91.1" y="111.4">TX</text>
<text x="32.4" y="116.5">IS_BAT1</text>
<text x="116.2" y="116.5">IS_BAT1</text>
<text x="190.1" y="116.5">IS_BAT2</text>
<text x="31.5" y="121.6">VS_BAT2</text>
<text x="115.3" y="121.6">VS_BAT1</text>
<text x="146.7" y="125.4">CELL1</text>
<text x="155.6" y="123.3">GND</text>
<text x="177.2" y="125.4">CELL2</text>
<text x="190.1" y="121.6">VS_BAT2</text>
<text x="32.4" y="126.7">IS_BAT2</text>
<text x="244.5" y="135.9">5V_EXT</text>
<text x="262.2" y="135.9">+5V</text>
<text x="64.1" y="141">GND</text>
<text x="139.9" y="138.5">GND</text>
<text x="170.3" y="138.5">GND</text>
<text x="196.1" y="142.8">7.5V</text>
<text x="115.5" y="145.3">+5V</text>
<text x="124.1" y="155.9">10u</text>
<text x="124.1" y="150.8">C9</text>
<text x="136.8" y="155.9">0.1u</text>
<text x="136.8" y="150.8">C4</text>
<text x="244.5" y="153.7">5V_INT</text>
<text x="79.4" y="156.3">PC1</text>
<text x="104.8" y="161.3" transform="rotate(-90 104.8 161.3)">7.5V</text>
<text x="108.8" y="161">C1</text>
<text x="227.8" y="157.2">5V_PL</text>
<text x="50.4" y="162.2">5V_PL</text>
<text x="108.8" y="166">10u</text>
<text x="216.5" y="166.4">GND</text>
<text x="50.4" y="169.8">3.3V_PL</text>
<text x="120" y="171.5">GND</text>
<text x="50.4" y="177.5">PV</text>
<text x="50.4" y="185.1">LOAD_BUS</text>
<text x="66.7" y="181.7">GND</text>
<text x="104.8" y="181.7">GND</text>
</g>
<g font-size="2.1" fill="#808080">
<text x="42" y="27.5">IN</text>
<text x="56.4" y="27.5">OUT</text>
<text x="90.3" y="27.5">+</text>
<text x="113.5" y="27.5">-</text>
<text x="161.4" y="27.5">+</text>
<text x="184.6" y="27.5">-</text>
<text x="235" y="27.5">VIN</text>
<text x="248" y="27.5">VOUT</text>
<text x="52.2" y="33.7" transform="rotate(-90 52.2 33.7)">REF</text>
<text x="90.3" y="35.1">7.5V_IN</text>
<text x="108.4" y="35.1">SENS</text>
<text x="161.4" y="35.1">7.5V_IN</text>
<text x="179.5" y="35.1">SENS</text>
<text x="221.4" y="34">2</text>
<text x="221.4" y="31.5">3</text>
<text x="235" y="35.1">ON</text>
<text x="248.1" y="35.1">SENS</text>
<text x="103" y="38.7" transform="rotate(-90 103 38.7)">REF</text>
<text x="174.1" y="38.7" transform="rotate(-90 174.1 38.7)">REF</text>
<text x="221.4" y="36.6">1</text>
<text x="245.2" y="38.7" transform="rotate(-90 245.2 38.7)">REF</text>
<text x="52.2" y="70.7">PV_BUS</text>
<text x="70" y="71.5" transform="rotate(-90 70 71.5)">5V_IN</text>
<text x="235" y="70.7">VIN</text>
<text x="248" y="70.7">VOUT</text>
<text x="52.2" y="75.8">IS_PV</text>
<text x="64.9" y="73.3" transform="rotate(-90 64.9 73.3)">7.5V_IN</text>
<text x="72.5" y="75.8">SPI_CLK</text>
<text x="136" y="76.6" transform="rotate(-90 136 76.6)">5V_IN</text>
<text x="151.3" y="72.8" transform="rotate(-90 151.3 72.8)">HI</text>
<text x="166.5" y="72.8" transform="rotate(-90 166.5 72.8)">HI</text>
<text x="181.7" y="76.6" transform="rotate(-90 181.7 76.6)">5V_IN</text>
<text x="221.4" y="77.2">2</text>
<text x="221.4" y="74.6">3</text>
<text x="52.2" y="83.4">IS_LOAD</text>
<text x="71.2" y="80.8">SPI_MOSI</text>
<text x="141.1" y="78.3" transform="rotate(-90 141.1 78.3)">7.5V_IN</text>
<text x="176.7" y="78.3" transform="rotate(-90 176.7 78.3)">7.5V_IN</text>
<text x="221.4" y="79.7">1</text>
<text x="235" y="78.3">ON</text>
<text x="245.2" y="81.9" transform="rotate(-90 245.2 81.9)">REF</text>
<text x="248.1" y="78.3">SENS</text>
<text x="52.2" y="88.5">5V_PL</text>
<text x="71.2" y="85.9">SPI_MISO</text>
<text x="130.9" y="85.9">SPI_SCK</text>
<text x="176.3" y="85.9">SPI_SCK</text>
<text x="52.2" y="93.5">3.3V_PL</text>
<text x="72.6" y="91">SPI_SS1</text>
<text x="130.9" y="91">SPI_SDI</text>
<text x="177.2" y="91">SPI_SDI</text>
<text x="52.2" y="98.6">IS_PDU_5V</text>
<text x="72.6" y="96.1">SPI_SS2</text>
<text x="130.9" y="101.2">SPI_SS</text>
<text x="130.9" y="96.1">SPI_SDO</text>
<text x="176.1" y="96.1">SPI_SDO</text>
<text x="177.9" y="101.2">SPI_SS</text>
<text x="52.2" y="103.7">IS_PDU_3.3V</text>
<text x="78.3" y="106.2">RX</text>
<text x="52.2" y="111.3">VS_BAT1</text>
<text x="78.5" y="111.3">TX</text>
<text x="141.1" y="109.8" transform="rotate(-90 141.1 109.8)">IS_BAT</text>
<text x="143.6" y="109.8" transform="rotate(-90 143.6 109.8)">BAT</text>
<text x="151.3" y="109.8" transform="rotate(-90 151.3 109.8)">REF</text>
<text x="166.5" y="109.8" transform="rotate(-90 166.5 109.8)">REF</text>
<text x="174.1" y="109.8" transform="rotate(-90 174.1 109.8)">BAT</text>
<text x="176.7" y="109.8" transform="rotate(-90 176.7 109.8)">IS_BAT</text>
<text x="52.2" y="116.4">IS_BAT1</text>
<text x="52.2" y="121.5">VS_BAT2</text>
<text x="52.2" y="126.6">IS_BAT2</text>
<text x="67.4" y="130.2" transform="rotate(-90 67.4 130.2)">REF</text>
<text x="207.1" y="139.2">VIN</text>
<text x="222.7" y="139.2">5V_OUT</text>
<text x="242.9" y="138.1">1</text>
<text x="255" y="138.1">2</text>
<text x="219.8" y="150.5" transform="rotate(-90 219.8 150.5)">REF</text>
<text x="242.9" y="155.9">1</text>
<text x="255" y="155.9">2</text>
<text x="86.8" y="158.4">PIN</text>
<text x="86.8" y="163.5">SLEEVE_SHUNT</text>
<text x="86.8" y="168.6">SLEEVE</text>
</g>
<g font-size="1.8" fill="#808080">
<text x="32.6" y="162">P3</text>
<text x="32.6" y="159.4">P4</text>
<text x="32.1" y="167.1">P10</text>
<text x="32.6" y="169.6">P9</text>
<text x="32.6" y="177.2">P1</text>
<text x="32.6" y="174.7">P2</text>
<text x="32.6" y="184.8">P7</text>
<text x="32.6" y="182.3">P8</text>
</g>
</svg>
